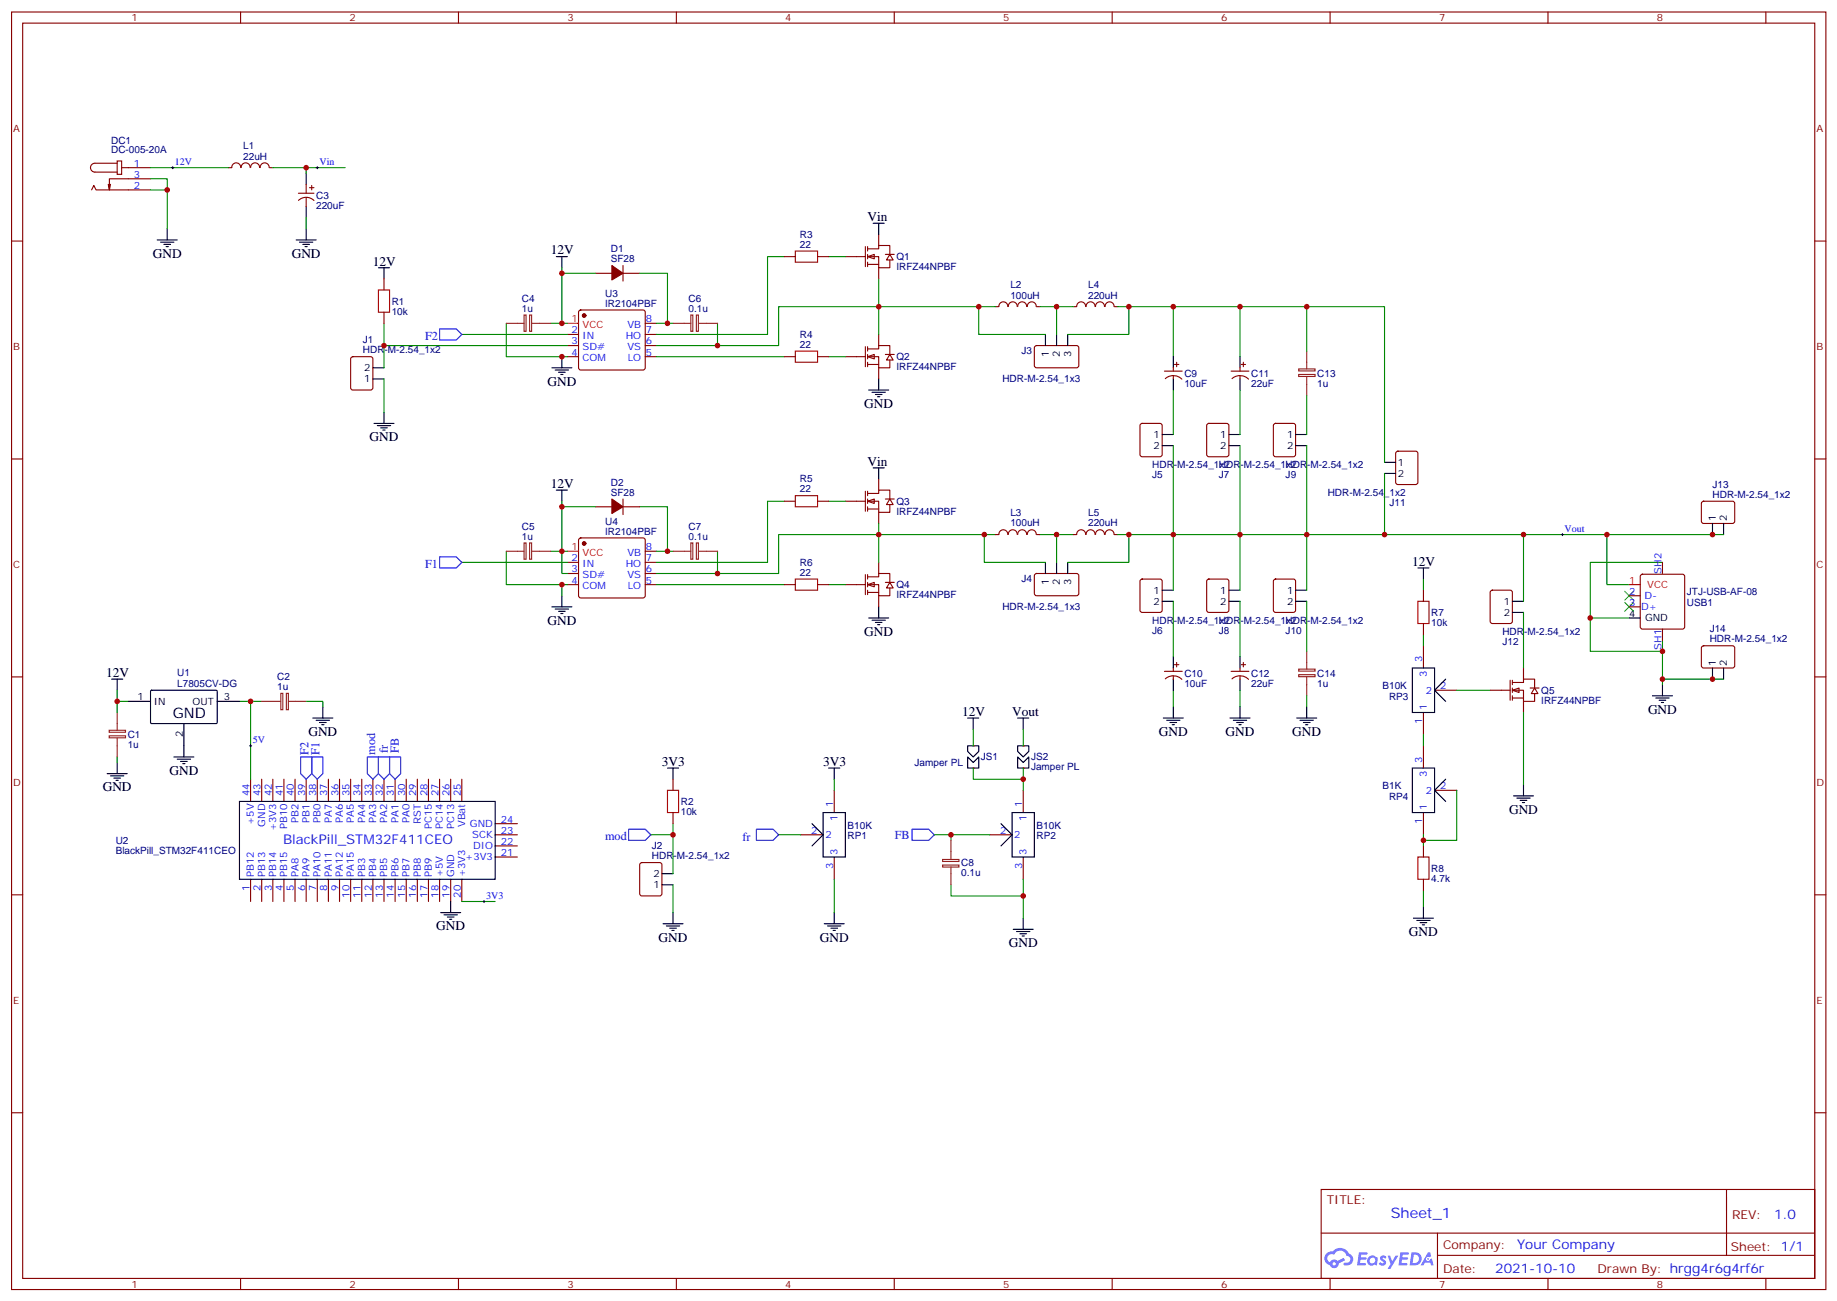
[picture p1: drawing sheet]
<svg xmlns="http://www.w3.org/2000/svg" width="583mm" height="413mm" viewBox="0 0 583 413" stroke-linecap="round" stroke-linejoin="round" font-family="sans-serif">
<g fill="none" stroke="#870000" stroke-width=".35">
<path d="M3.7 3.8h575.7v405.4h-575.7zM7.2 7.3h568.7v398.3h-568.7zM76.3 3.8v3.5M145.5 3.8v3.5M214.6 3.8v3.5M283.8 3.8v3.5M352.9 3.8v3.5M422.1 3.8v3.5M491.2 3.8v3.5M560.4 3.8v3.5M3.7 76.5h3.5M575.9 76.5h3.5"/>
<path d="M3.7 145.6h3.5M575.9 145.6h3.5M3.7 214.8h3.5M575.9 214.8h3.5M3.7 283.9h3.5M575.9 283.9h3.5M3.7 353.1h3.5M575.9 353.1h3.5M419.2 377.4h156.7v28.2h-156.7zM547.9 377.4v20.9M419.3 391.2h156.4M456.2 398.3h119.5"/>
<path d="M456.2 391.2v14.2M76.3 405.6v3.6M145.5 405.6v3.6M214.6 405.6v3.6M283.8 405.6v3.6M352.9 405.6v3.6M422.1 405.6v3.6M491.2 405.6v3.6M560.4 405.6v3.6"/>
</g>
<g fill="#5487ff">
<path d="M438.2 398.6a1.22 1.22 0 0 1 1.7 .2l-.3 .6a.47 .47 0 0 0-.4-.4 .47 .47 0 0 0-.5 .2l.2 .2a1.14 1.14 0 0 1 .7 1.8 1.14 1.14 0 0 1-1.9 0l-.2-.2 .5-.6 .7 .5a.29 .29 0 0 0 .4-.3 .29 .29 0 0 0-.3-.3 1.04 1.04 0 0 1-.6-1.7z"/>
<path d="M431.2 397.3h2.4l.3 .2-.1 .5-1.8 .1-.2 .8h1.6l.3 .4-.4 .4h-1.6l-.1 1.1h1.7l.2 .3-.2 .3-2.7 .1z"/>
<path d="M444.4 397.3l2.7 .2-.2 .5-1.8 .1-.1 .8h1.5l.3 .4-.4 .4h-1.5l-.2 1.1h1.7l.2 .3-.2 .3-2.6 .1z"/>
<path d="M453.1 397.3h.7l.4 1.3-.6 .3a.69 .69 0 0 0-1.1 .3 .69 .69 0 0 0 .5 .9 .69 .69 0 0 0 .8-.6l.5-.2 .6 2.2h-.8l-.2-.9h-1.7l-.5 .9h-.9z"/>
<path d="M440.3 398.4h.8l.7 1.8 1.1-1.8h.8l-2.5 4.2h-.9l1-1.5z"/>
<path d="M447.9 397.3l-.6 4.2h1.4a2.11 2.11 0 0 0 2.4-2.1 2.11 2.11 0 0 0-2.5-2.1zM448.6 398.1a1.43 1.43 0 0 1 1.7 1.6 1.43 1.43 0 0 1-2.1 1.1z"/>
<path d="M434.2 399a1.54 1.54 0 0 0-.1 2.1 1.54 1.54 0 0 0 2.2 .1l.6 .3 .3-2.3-.6-.3a1.49 1.49 0 0 0-2.4 .1zM434.5 400a.95 .95 0 0 1 1.9 0 .95 .95 0 0 1-1.9 0z"/>
<path d="M420.9 397.7a2.18 2.18 0 0 0 1.1 3.7 1.44 1.44 0 0 0 1.6 .9 1.44 1.44 0 0 0 1.2-1.4l2-1-.4-.8-2 1a1.47 1.47 0 0 0-2.4 .4 1.39 1.39 0 0 1-.6-1.9 1.39 1.39 0 0 1 2-.5 2.12 2.12 0 0 1 2.1-1.3 2.12 2.12 0 0 1 1.9 1.7 1.14 1.14 0 0 1 1.1 1.4 1.14 1.14 0 0 1-1.6 .7 .43 .43 0 0 0-.6 .4 .43 .43 0 0 0 .4 .5 1.98 1.98 0 0 0 2.6-1.2 1.98 1.98 0 0 0-1.3-2.6 3.1 3.1 0 0 0-5.2-.6l-.9 .1zM422.8 401a.55 .55 0 0 1 1.1 0 .55 .55 0 0 1-1.1 0z"/>
<circle cx="453.2" cy="399.4" r=".26"/>
</g>
<g fill="none" stroke="#870000" stroke-width=".35">
<path d="M315.9 97.3h1M317 97.3a1.41 1.41 0 0 1 1.4-1.5 1.41 1.41 0 0 1 1.4 1.5M320 97.3a1.41 1.41 0 0 1 1.4-1.5 1.41 1.41 0 0 1 1.4 1.5M323 97.3a1.41 1.41 0 0 1 1.4-1.5 1.41 1.41 0 0 1 1.4 1.5M326 97.3a1.41 1.41 0 0 1 1.4-1.5 1.41 1.41 0 0 1 1.4 1.5M328.9 97.3h1.1M340.6 97.3h1M341.7 97.3a1.41 1.41 0 0 1 1.4-1.5 1.41 1.41 0 0 1 1.4 1.5M344.7 97.3a1.41 1.41 0 0 1 1.4-1.5 1.41 1.41 0 0 1 1.4 1.5M347.7 97.3a1.41 1.41 0 0 1 1.4-1.5 1.41 1.41 0 0 1 1.4 1.5M350.7 97.3a1.41 1.41 0 0 1 1.4-1.5 1.41 1.41 0 0 1 1.4 1.5M353.6 97.3h1.1"/>
<path d="M328.5 109.8l.4-.2 13 .1 .4 .6v6l-.7 .4-12.9-.1-.5-.6v-5.7zM369.5 117.8h5.6M372.3 116.7v1.1M372.3 119.2v1M372.7 115.6h1.4M373.4 114.9v1.4M390.7 117.8h5.6M393.5 116.7v1.1M393.5 119.2v1M393.8 115.6h1.5M394.5 114.9v1.4M362 134.5l.4-.2h5.7l.6 .5 .1 9.4-.5 .7h-5.9l-.6-.4-.1-9.5z"/>
<path d="M369.8 120.1a3.8 3.8 0 0 1 5.2 .2M383.1 134.5l.5-.2h5.7l.6 .5 .1 9.4-.5 .7h-5.9l-.6-.4-.1-9.5zM391 120.1a3.8 3.8 0 0 1 5.2 .2M315.9 169.6h1M317 169.6a1.41 1.41 0 0 1 1.4-1.5 1.41 1.41 0 0 1 1.4 1.5M320 169.6a1.41 1.41 0 0 1 1.4-1.5 1.41 1.41 0 0 1 1.4 1.5M323 169.6a1.41 1.41 0 0 1 1.4-1.5 1.41 1.41 0 0 1 1.4 1.5M326 169.6a1.41 1.41 0 0 1 1.4-1.5 1.41 1.41 0 0 1 1.4 1.5M328.9 169.6h1.1M340.6 169.6h1M341.7 169.6a1.41 1.41 0 0 1 1.4-1.5 1.41 1.41 0 0 1 1.4 1.5M344.7 169.6a1.41 1.41 0 0 1 1.4-1.5 1.41 1.41 0 0 1 1.4 1.5"/>
<path d="M347.7 169.6a1.41 1.41 0 0 1 1.4-1.5 1.41 1.41 0 0 1 1.4 1.5M350.7 169.6a1.41 1.41 0 0 1 1.4-1.5 1.41 1.41 0 0 1 1.4 1.5M353.6 169.6h1.1M328.5 182.2l.4-.2h13l.4 .7v5.9l-.7 .4h-12.9l-.5-.7v-5.6zM362 183.9l.4-.2h5.7l.6 .5 .1 9.4-.5 .7h-5.9l-.6-.5-.1-9.4zM383.1 183.9l.5-.2h5.7l.6 .5 .1 9.4-.5 .7h-5.9l-.6-.5-.1-9.4zM369.5 213h5.6M369.8 215.4a3.8 3.8 0 0 1 5.2 .2M372.3 211.9v1.1M372.3 214.4v1.1M372.7 210.9h1.4M373.4 210.2v1.4"/>
<path d="M390.7 213h5.6M391 215.4a3.8 3.8 0 0 1 5.2 .2M393.5 211.9v1.1M393.5 214.4v1.1M393.8 210.9h1.5M394.5 210.2v1.4"/>
</g>
<g fill="none" stroke="#000" stroke-width=".35">
<path d="M331.8 106.1v3.5M335.3 106.1v3.5M338.8 106.1v3.5M372.3 113.2v3.5M393.5 113.2v3.5M368.8 137.9h3.5M372.3 120.2v3.6M390 137.9h3.5M393.5 120.2v3.6M368.8 141.4h3.5M390 141.4h3.5M331.8 178.4v3.6"/>
<path d="M335.3 178.4v3.6M338.8 178.4v3.6M368.8 187.3h3.5M368.8 190.8h3.5M390 187.3h3.5M390 190.8h3.5M372.3 208.4v3.5M372.3 215.5v3.5M393.5 208.4v3.5M393.5 215.5v3.5M369.1 227.8h6.4M370.2 228.5h4.2"/>
<path d="M371.3 229.2h2.1M372 229.9h.7M372.3 224.3v3.5M390.3 227.8h6.4M391.4 228.5h4.2M392.4 229.2h2.1M393.1 229.9h.7M393.5 224.3v3.5"/>
</g>
<path d="M278.8 97.3h37.1M330 97.3h10.6M354.7 97.3h17.6v15.9M372.3 97.3h21.2v15.9M372.3 123.8v14.1M372.3 141.4v28.2M278.8 169.6h37.1M330 169.6h10.6M354.7 169.6h17.6v17.7M372.3 190.8v17.6M372.3 219v5.3M393.5 219v5.3" fill="none" stroke="#008700" stroke-width=".35"/>
<g fill="#fff" stroke="#870000" stroke-width=".35">
<path d="M275.3 185.5l2.1-.7v1.4z"/>
<path d="M282.4 184.8l1 1.7h-2.1z"/>
</g>
<path d="M278.8 178.4v3.6M268.3 185.5h6.3M274.6 182.3v6.4M275.3 183h3.5v-1h3.6v2.8M275.3 185.5h3.5v3.5h3.6v-2.5M275.3 188h3.5M275.3 182.3v1.4M275.3 184.8v1.4M275.3 187.3v1.4M278.8 189v3.5M281 184.8h2.8" fill="none" stroke="#870000" stroke-width=".35"/>
<g fill="#fff" stroke="#870000" stroke-width=".35">
<path d="M275.3 159l2.1-.7v1.4z"/>
<path d="M282.4 158.3l1 1.8h-2.1z"/>
</g>
<path d="M268.3 159h6.3M274.6 155.9v6.3M275.3 156.6h3.5v-1.1h3.6v2.8M275.3 159h3.5v3.6h3.6v-2.5M275.3 155.9v1.4M275.3 158.3v1.4M278.8 152v3.5M281 158.3h2.8M275.3 161.5h3.5M275.3 160.8v1.4M278.8 162.6v3.5" fill="none" stroke="#870000" stroke-width=".35"/>
<g fill="#fff" stroke="#870000" stroke-width=".35">
<path d="M275.3 113.2l2.1-.7v1.4z"/>
<path d="M282.4 112.5l1 1.7h-2.1z"/>
</g>
<path d="M268.3 113.2h6.3M274.6 110v6.3M275.3 110.7h3.5v-1.1h3.6v2.9M275.3 113.2h3.5v3.5h3.6v-2.5M275.3 115.6h3.5M275.3 110v1.4M275.3 112.5v1.4M275.3 114.9v1.4M278.8 106.1v3.5M278.8 116.7v3.5M281 112.5h2.8" fill="none" stroke="#870000" stroke-width=".35"/>
<g fill="#fff" stroke="#870000" stroke-width=".35">
<path d="M275.3 81.4l2.1-.7v1.4z"/>
<path d="M282.4 80.7l1 1.8h-2.1z"/>
</g>
<g fill="none" stroke="#870000" stroke-width=".35">
<path d="M35.1 58.5l-.4 1.8M37.2 51.1h1.4v4.2h-1.4zM37.2 51.8h-7.1a1.41 1.41 0 0 0-1.4 1.4 1.41 1.41 0 0 0 1.4 1.4h7.1M38.6 53.2h9.2M47.8 56.7h-13.1v3.6l-.3-1.8M72.5 53.2h1M73.6 53.2a1.41 1.41 0 0 1 1.4-1.5 1.41 1.41 0 0 1 1.4 1.5M76.6 53.2a1.41 1.41 0 0 1 1.4-1.5 1.41 1.41 0 0 1 1.4 1.5M79.5 53.2a1.41 1.41 0 0 1 1.4-1.5 1.41 1.41 0 0 1 1.4 1.5M82.6 53.2a1.41 1.41 0 0 1 1.4-1.5 1.41 1.41 0 0 1 1.4 1.5M85.5 53.2h1.1M29.1 60.3l.7-1.5 .7 1.5h17.3"/>
<path d="M274.6 78.2v6.4M275.3 79h3.5v-1.1h3.6v2.8M275.3 78.2v1.5M278.8 74.4v3.5M268.3 81.4h6.3M275.3 81.4h3.5v3.5h3.6v-2.4M275.3 83.9h3.5M275.3 80.7v1.4M275.3 83.2v1.4M278.8 84.9v3.6M281 80.7h2.8"/>
</g>
<g fill="none" stroke="#000" stroke-width=".35">
<path d="M49.9 76.1h6.3M50.9 76.8h4.3M52 77.5h2.1M52.7 78.2h.7M53.1 72.6v3.5M94 76.1h6.3M95 76.8h4.3M96.1 77.5h2.1M96.8 78.2h.7M97.2 72.6v3.5M277.1 70.8h3.5M278.8 70.8v3.6"/>
<path d="M275.7 123.8h6.3M276.7 124.5h4.3M277.8 125.2h2.1M278.5 125.9h.7M278.8 120.2v3.6M277.1 148.4h3.5M278.8 148.4v3.6M275.7 196.1h6.3M276.7 196.8h4.3M277.8 197.5h2.1M278.5 198.2h.7M278.8 192.5v3.6"/>
</g>
<path d="M47.8 56.7h5.3v3.6h-5.3M47.8 53.2h24.7M86.6 53.2h22.9M53.1 60.3v12.3M278.8 88.5v17.6M278.8 166.1v12.3" fill="none" stroke="#008700" stroke-width=".35"/>
<path d="M54.5 53.2h.7M54.8 52.8v.8M100.3 53.2h.7M100.7 52.8v.8" fill="none" stroke="#000" stroke-width=".32"/>
<g fill="#fff" stroke="#870000" stroke-width=".35">
<path d="M479.9 219l2.1-.7v1.4z"/>
<path d="M487 218.3l1 1.8h-2.1z"/>
</g>
<g fill="none" stroke="#870000" stroke-width=".35">
<path d="M97.2 58.5v2.8M98.2 59.5h1.4M98.9 58.8v1.5M94.7 61.3h4.9M94.7 63.6a3.5 3.5 0 0 1 4.9 0M97.2 62.7v2.8M121.8 88.5v3.5M121.8 99.1v3.5M183.8 98.6l.5-.2h19.7l.5 .2 .3 .5v17.6l-.3 .5-.5 .2h-19.7l-.5-.2-.2-.5v-17.6zM188.9 86.7h5.3M197.7 86.7h5.3M197.7 84.2v5"/>
<path d="M248.8 81.4h3.6M259.4 81.4h3.6M111.5 113.4l.5-.2h5.6l.7 .4v9.4l-.4 .7-5.9 .1-.7-.5v-9.4zM180.1 106.1h3.5M180.1 109.6h3.5M180.1 113.2h3.5M204.8 106.1h3.5M204.8 109.6h3.5M204.8 113.2h3.5M204.8 102.6h3.5M248.8 113.2h3.6M259.4 113.2h3.6"/>
<path d="M404.3 134.5l.5-.2h5.6l.7 .5v9.4l-.4 .7h-5.9l-.7-.4v-9.5zM197.7 158.3v5M248.8 159h3.6M259.4 159h3.6M443.1 143.4l.5-.2h5.6l.7 .4v9.4l-.4 .7h-5.9l-.7-.4v-9.4zM540.1 159.2l.5-.2 9.4 .1 .5 .6-.1 6-.6 .4-9.5-.1-.4-.6v-5.7zM180.1 178.4h3.5M183.8 170.9l.5-.2h19.7l.5 .2 .3 .5v17.6l-.3 .5-.5 .2h-19.7l-.5-.2-.2-.5v-17.6zM188.9 160.8h5.3M197.7 160.8h5.3M204.8 178.4h3.5M204.8 174.9h3.5"/>
<path d="M527.5 178.4v3.6M180.1 182h3.5M180.1 185.5h3.5M204.8 182h3.5M204.8 185.5h3.5M248.8 185.5h3.6M259.4 185.5h3.6M404.3 183.9l.5-.2h5.6l.7 .5v9.4l-.4 .7h-5.9l-.7-.5v-9.4zM451.7 187.3v3.5M451.7 197.8v3.6M473.1 187.5l.5-.2h5.6l.7 .4v9.4l-.4 .7h-5.9l-.7-.4v-9.4zM517 189h3.5"/>
<path d="M517 192.5h3.5M520.7 182.4l.5-.2h12.7l.5 .2 .2 .5v16l-.2 .5-.5 .2h-12.7l-.5-.2-.2-.5v-16zM527.5 199.6v3.5M451.7 204.9v7M455.2 219h7.1M472.9 219h6.3M479.2 215.8v6.4M479.9 216.5h3.5v-1h3.6v2.8M479.9 219h3.5v3.5h3.6v-2.4M479.9 215.8v1.4M479.9 218.3v1.4M483.4 211.9v3.6"/>
<path d="M485.6 218.3h2.8M540.1 205.1l.5-.2h9.4l.5 .7-.1 5.9-.6 .4h-9.5l-.4-.7v-5.6zM451.7 226.1v7M451.7 236.6v7.1M479.9 221.5h3.5M479.9 220.8v1.4M483.4 222.5v3.6M79.5 247.2v7.1M83 247.2v7.1M86.6 247.2v7.1M90.1 247.2v7.1M93.6 247.2v7.1"/>
<path d="M97.2 247.2v7.1M100.7 247.2v7.1M104.2 247.2v7.1M107.7 247.2v7.1M111.3 247.2v7.1M114.8 247.2v7.1M118.3 247.2v7.1M121.8 247.2v7.1M125.4 247.2v7.1M128.9 247.2v7.1M132.4 247.2v7.1M136 247.2v7.1"/>
<path d="M139.5 247.2v7.1M143 247.2v7.1M146.5 247.2v7.1M213.6 247.2v3.6M213.6 257.8v3.5M264.7 250.8v7M324.7 250.8v7M451.7 257.8v7.1M455.2 250.8h7.1M79.5 279v7M83 279v7M86.6 279v7"/>
<path d="M90.1 279v7M93.6 279v7M97.2 279v7M100.7 279v7M104.2 279v7M107.7 279v7M111.3 279v7M114.8 279v7M118.3 279v7M121.8 279v7M125.4 279v7M128.9 279v7"/>
<path d="M132.4 279v7M136 279v7M139.5 279v7M143 279v7M146.5 279v7M157.1 271.9h7.1M157.1 268.4h7.1M157.1 264.9h7.1M157.1 261.3h7.1M203.2 273.9l.5-.2h5.6l.7 .4v9.5l-.4 .6-5.9 .1-.7-.5v-9.4zM254.1 264.9h7.1M264.7 271.9v7.1"/>
<path d="M314.1 264.9h7.1M324.7 271.9v7.1M451.7 268.4v3.5M451.7 279v3.5"/>
</g>
<g fill="none" stroke="#000" stroke-width=".35">
<path d="M97.2 55v3.5M97.2 65.5v3.6M120.1 84.9h3.5M121.8 84.9v3.6M176.5 81.4h3.6M178.3 81.4v3.5M118.3 116.7h3.5M175.1 116.7h6.4M176.2 117.4h4.2M177.2 118.1h2.2M177.9 118.8h.7M178.3 113.2v3.5"/>
<path d="M118.3 120.2h3.5M118.7 134.3h6.3M119.7 135h4.3M120.8 135.7h2.1M121.5 136.5h.7M121.8 130.8v3.5M411.1 137.9h3.6M176.5 155.5h3.6M178.3 155.5v3.5M411.1 141.4h3.6M439.3 146.7h3.6M439.3 150.2h3.6"/>
<path d="M543.4 166.1v3.5M546.9 166.1v3.5M175.1 192.5h6.4M176.2 193.3h4.2M177.2 194h2.2M177.9 194.7h.7M178.3 189v3.5M411.1 190.8h3.6M411.1 187.3h3.6M449.9 180.2h3.6M451.7 180.2v3.5M479.9 190.8h3.5"/>
<path d="M479.9 194.3h3.5M517 196.1h3.5M35.4 215.5h3.5M37.2 215.5v3.5M47.8 219.2l.3-.2 20.7 .1 .1 .3v10l-.3 .2-20.7-.1-.1-.3zM448.2 211.9h7v14.2h-7zM458.8 215.5l-3.6 3.5 3.6 3.5M527.5 217.2v3.6M543.4 211.9v3.6M546.9 211.9v3.6M40.7 222.5h7.1M58.3 229.6v10.6"/>
<path d="M68.9 222.5h7.1M99.3 227.8h6.3M100.3 228.5h4.3M101.4 229.2h2.1M102.1 229.9h.7M102.4 224.3v3.5M307.1 236.6h3.5v1.8l-1.8 1.8-1.7-1.8zM307.1 227.8h3.5M308.8 227.8v3.6M322.9 227.8h3.6M324.7 227.8v3.6M411.5 227.8h6.3"/>
<path d="M412.5 228.5h4.3M413.6 229.2h2.1M414.3 229.9h.7M414.7 224.3v3.5M524.4 220.8h6.3M525.4 221.5h4.3M526.5 222.2h2.1M527.2 222.9h.7M34 245.5h6.4M35.1 246.2h4.2M36.1 246.9h2.1M36.8 247.6h.7"/>
<path d="M37.2 241.9v3.6M55.2 240.2h6.3M56.2 240.9h4.3M57.3 241.6h2.1M58 242.3h.7M76 254.3h81.1v24.7h-81.1zM211.8 243.7h3.5M213.6 243.7v3.5M261.2 257.8h7.1v14.1h-7.1zM263 243.7h3.5M264.7 243.7v3.5M307.1 240.2l1.7 1.7 1.8-1.7v3.5h-3.5z"/>
<path d="M321.2 257.8h7v14.1h-7zM448.2 243.7h7v14.1h-7zM458.8 247.2l-3.6 3.6 3.6 3.5M480.3 252.5h6.3M481.3 253.2h4.3M482.4 253.9h2.1M483.1 254.6h.7M483.4 249v3.5M210 277.2h3.6M257.7 261.3l3.5 3.6-3.5 3.5M317.6 261.3l3.6 3.6-3.6 3.5M139.8 289.6h6.4"/>
<path d="M140.9 290.3h4.2M142 291h2.1M142.7 291.7h.7M143 286v3.6M210 280.7h3.6M210.4 293.1h6.3M211.5 293.8h4.2M212.5 294.5h2.1M213.2 295.2h.7M213.6 289.6v3.5M261.5 293.1h6.4M262.6 293.8h4.2"/>
<path d="M263.7 294.5h2.1M264.4 295.2h.7M264.7 289.6v3.5M321.5 294.9h6.4M322.6 295.6h4.2M323.6 296.3h2.2M324.3 297h.7M324.7 291.3v3.6M448.5 291.3h6.4M449.6 292h4.2M450.6 292.7h2.2M451.3 293.4h.7"/>
<path d="M451.7 287.8v3.5"/>
</g>
<g fill="none" stroke="#008700" stroke-width=".35">
<path d="M97.2 53.2v1.8M97.2 69.1v3.5M178.3 84.9v17.7M178.3 86.7h10.6M203 86.7h8.8v15.9M248.8 81.4h-5.2v24.7h-35.3M263 81.4h5.3M278.8 97.3h-31.7v12.3h-38.8M310.6 97.3v8.8h21.2M335.3 97.3v8.8M358.2 97.3v8.8h-19.4M393.5 97.3h45.8v49.4"/>
<path d="M414.7 97.3v14.1M121.8 102.6v7h58.3M121.8 109.6v7.1M146.5 106.1h33.6M160.7 102.6v10.6h19.4M174.8 102.6h5.3M208.3 113.2h40.5M208.3 102.6h5.3M227.7 102.6v7M263 113.2h5.3M121.8 120.2v10.6M393.5 123.8v14.1"/>
<path d="M414.7 125.5v12.4M178.3 159v15.9h-3.5M248.8 159h-5.2v19.4h-35.3M263 159h5.3M393.5 141.4v45.9M414.7 141.4v45.9M439.3 150.2v19.4h44.1M146.5 178.4h33.6M160.7 174.9v10.6h17.6M178.3 160.8h10.6M180.1 174.9h-1.8v7.1h1.8M203 160.8h8.8v14.1h1.8"/>
<path d="M208.3 174.9h3.5M227.7 174.9v7.1M278.8 169.6h-31.7v12.4h-38.8M312.3 169.6v8.8h19.5M335.3 169.6v8.8M358.2 169.6v8.8h-19.4M372.3 169.6h67M509.9 169.6h37M527.5 178.4h-22.9v28.3h22.9M180.1 185.5h-1.8v3.5M208.3 185.5h40.5M263 185.5h5.3"/>
<path d="M393.5 190.8v17.6M414.7 190.8v15.9M451.7 183.7v3.6M483.4 194.3v17.6M504.6 196.1h12.4M517 185.5h-7.1v-15.9h-26.5v21.2M37.2 219v3.5h3.5M451.7 201.4v3.5M462.3 219h10.6M527.5 215.5h19.4M527.5 203.1v14.1M37.2 222.5v3.6"/>
<path d="M76 222.5h3.5v24.7M79.5 222.5h3.5M97.2 222.5h5.2v1.8M414.7 220.8v3.5M451.7 233.1v3.5M483.4 226.1v22.9M37.2 240.2v1.7M264.7 247.2v3.6M462.3 250.8v15.8h-10.6M213.6 261.3v3.6h-7.1M213.6 264.9v12.3M247.1 264.9h7"/>
<path d="M264.7 279v10.6M296.5 264.9h5.3v1.7M301.8 264.9h12.3M324.7 279v5.3h-22.9v-3.6M451.7 264.9v3.5M146.5 286h10.6M213.6 280.7v8.9M324.7 284.3v7M451.7 282.5v5.3"/>
</g>
<path d="M515.5 187.6l2.9 2.8M515.5 191.1l2.9 2.9M518.4 187.6l-2.9 2.8M518.4 191.1l-2.9 2.9" fill="none" stroke="#3c3" stroke-width=".35"/>
<g fill="#870000" stroke="#870000" stroke-width=".35">
<path d="M194.2 84.2l3.5 2.5-3.5 2.1z"/>
<path d="M194.2 158.3l3.5 2.5-3.5 2.1z"/>
<circle cx="185.3" cy="100.1" r=".53"/>
<circle cx="185.3" cy="172.4" r=".53"/>
</g>
<path d="M180.1 102.6h3.5M180.1 174.9h3.5M517 185.5h3.5" fill="none" stroke="#f00" stroke-width=".35"/>
<path d="M139.5 104.4h5.3l1.7 1.7-1.7 1.8h-5.3zM139.5 176.7h5.3l1.7 1.7-1.7 1.8h-5.3zM95.4 240.2h3.5v5.3l-1.7 1.7-1.8-1.7zM98.9 240.2h3.5v5.3l-1.7 1.7-1.8-1.7zM116.6 240.2h3.5v5.3l-1.8 1.7-1.7-1.7zM120.1 240.2h3.5v5.3l-1.8 1.7-1.7-1.7zM123.6 240.2h3.5v5.3l-1.7 1.7-1.8-1.7zM199.5 263.1h5.3l1.7 1.8-1.7 1.7h-5.3zM240 263.1h5.3l1.8 1.8-1.8 1.7h-5.3zM289.4 263.1h5.3l1.8 1.8-1.8 1.7h-5.3z" fill="none" stroke="#00f" stroke-width=".35"/>
<path d="M495.4 169.6h.7M495.8 169.3v.7M79.2 236.6h.7M79.5 236.3v.7M153.2 286h.8M153.6 285.7v.7" fill="none" stroke="#000" stroke-width=".32"/>
<path d="M252.4 79.7h7v3.5h-7zM120.1 92h3.5v7.1h-3.5zM252.4 111.4h7v3.5h-7zM252.4 157.3h7v3.5h-7zM252.4 183.7h7v3.6h-7zM449.9 190.8h3.6v7h-3.6zM211.8 250.8h3.5v7h-3.5zM449.9 271.9h3.6v7.1h-3.6z" fill="none" stroke="#a10000" stroke-width=".35"/>
<g fill="none" stroke="#8c2424" stroke-width=".35">
<path d="M166.3 99.9h.6v5.2h-.6zM168.1 99.9h.6v5.2h-.6zM219.2 99.9h.7v5.2h-.7zM221 99.9h.6v5.2h-.6zM160.7 102.6h5.6M168.8 102.6h6M213.6 102.6h5.6M221.7 102.6h6M412.1 118.8h5.2v.7h-5.2zM412.1 117.1h5.2v.6h-5.2zM414.7 111.4v5.7M414.7 119.5v6"/>
<path d="M160.7 174.9h5.6M166.3 172.3h.6v5.1h-.6zM168.1 172.3h.6v5.1h-.6zM168.8 174.9h6M213.6 174.9h5.6M219.2 172.3h.7v5.1h-.7zM221 172.3h.6v5.1h-.6zM221.7 174.9h6M89.1 220h.6v5.2h-.6zM90.9 220h.6v5.2h-.6zM412.1 214.1h5.2v.6h-5.2zM412.1 212.3h5.2v.6h-5.2z"/>
<path d="M414.7 206.7v5.6M414.7 214.8v6M34.6 233.5h5.2v.6h-5.2zM34.6 231.7h5.2v.6h-5.2zM37.2 226.1v5.6M37.2 234.2v6M83 222.5h6M91.5 222.5h5.7M299.1 272.7h5.2v.6h-5.2zM299.1 274.5h5.2v.6h-5.2zM301.8 266.6v6M301.8 275.1v5.6"/>
</g>
<g fill="#870000">
<circle cx="308.8" cy="236.6" r=".18"/>
<circle cx="308.8" cy="243.7" r=".18"/>
</g>
<path d="M322.9 236.6h3.6v1.8l-1.8 1.8-1.8-1.8zM322.9 240.2l1.8 1.7 1.8-1.7v3.5h-3.6z" fill="none" stroke="#000" stroke-width=".35"/>
<g fill="#870000">
<circle cx="324.7" cy="236.6" r=".18"/>
<circle cx="324.7" cy="243.7" r=".18"/>
</g>
<path d="M308.8 231.4v5.2M324.7 231.4v5.2M308.8 243.7v3.5h15.9M324.7 243.7v7.1" fill="none" stroke="#008700" stroke-width=".35"/>
<g fill="#c00">
<circle cx="372.3" cy="169.6" r=".88"/>
<circle cx="372.3" cy="97.3" r=".88"/>
<circle cx="278.8" cy="169.6" r=".88"/>
<circle cx="53.1" cy="60.3" r=".88"/>
<circle cx="527.5" cy="206.7" r=".88"/>
<circle cx="504.6" cy="196.1" r=".88"/>
<circle cx="178.3" cy="185.5" r=".88"/>
<circle cx="79.5" cy="222.5" r=".88"/>
<circle cx="451.7" cy="266.6" r=".88"/>
<circle cx="324.7" cy="284.3" r=".88"/>
<circle cx="301.8" cy="264.9" r=".88"/>
<circle cx="178.3" cy="113.2" r=".88"/>
<circle cx="278.8" cy="97.3" r=".88"/>
<circle cx="227.7" cy="182" r=".88"/>
<circle cx="227.7" cy="109.6" r=".88"/>
<circle cx="509.9" cy="169.6" r=".88"/>
<circle cx="543.4" cy="169.6" r=".88"/>
<circle cx="527.5" cy="215.5" r=".88"/>
<circle cx="543.4" cy="215.5" r=".88"/>
<circle cx="97.2" cy="53.2" r=".88"/>
<circle cx="178.3" cy="102.6" r=".88"/>
<circle cx="178.3" cy="86.7" r=".88"/>
<circle cx="211.8" cy="102.6" r=".88"/>
<circle cx="178.3" cy="174.9" r=".88"/>
<circle cx="178.3" cy="160.8" r=".88"/>
<circle cx="211.8" cy="174.9" r=".88"/>
<circle cx="483.4" cy="169.6" r=".88"/>
<circle cx="335.3" cy="97.3" r=".88"/>
<circle cx="310.6" cy="97.3" r=".88"/>
<circle cx="358.2" cy="97.3" r=".88"/>
<circle cx="335.3" cy="169.6" r=".88"/>
<circle cx="312.3" cy="169.6" r=".88"/>
<circle cx="358.2" cy="169.6" r=".88"/>
<circle cx="121.8" cy="109.6" r=".88"/>
<circle cx="37.2" cy="222.5" r=".88"/>
<circle cx="213.6" cy="264.9" r=".88"/>
<circle cx="439.3" cy="169.6" r=".88"/>
<circle cx="393.5" cy="169.6" r=".88"/>
<circle cx="414.7" cy="169.6" r=".88"/>
<circle cx="393.5" cy="97.3" r=".88"/>
<circle cx="414.7" cy="97.3" r=".88"/>
<circle cx="324.7" cy="247.2" r=".88"/>
</g>
<text font-size="4.6" x="54.8" y="227.8">GND</text>
<text font-size="4.6" fill="#00f" x="441.3" y="386.4">Sheet_1</text>
<g font-size="4.2">
<text x="275.3" y="70.1">Vin</text>
<text x="48.5" y="81.8">GND</text>
<text x="92.6" y="81.8">GND</text>
<text x="174.8" y="80.7">12V</text>
<text x="118.3" y="84.2">12V</text>
<text x="173.7" y="122.3">GND</text>
<text x="274.2" y="129.4">GND</text>
<text x="117.3" y="140">GND</text>
<text x="275.3" y="147.7">Vin</text>
<text x="174.8" y="154.8">12V</text>
<text x="448.2" y="179.5">12V</text>
<text x="173.7" y="198.2">GND</text>
<text x="274.2" y="201.7">GND</text>
<text x="33.7" y="214.8">12V</text>
<text x="305.3" y="227.1">12V</text>
<text x="321.2" y="227.1">Vout</text>
<text x="523" y="226.4">GND</text>
<text x="97.9" y="233.5">GND</text>
<text x="367.7" y="233.5">GND</text>
<text x="388.9" y="233.5">GND</text>
<text x="410.1" y="233.5">GND</text>
<text x="53.8" y="245.8">GND</text>
<text x="210" y="243">3V3</text>
<text x="261.2" y="243">3V3</text>
<text x="32.6" y="251.1">GND</text>
<text x="478.9" y="258.2">GND</text>
<text x="138.4" y="295.2">GND</text>
<text x="209" y="298.7">GND</text>
<text x="260.1" y="298.7">GND</text>
<text x="447.1" y="297">GND</text>
<text x="320.1" y="300.5">GND</text>
</g>
<g font-size="4.2" fill="#00f">
<text x="89.8" y="267.6">BlackPill_STM32F411CEO</text>
<text x="563" y="386.7">1.0</text>
<text x="481.4" y="396.2">Your Company</text>
<text x="474.5" y="404">2021-10-10</text>
</g>
<g font-size="3.9" fill="#00f">
<text x="134.9" y="107.9">F2</text>
<text x="134.9" y="180.2">F1</text>
<text x="97.9" y="239.6" transform="rotate(-90 97.9 239.6)">F2</text>
<text x="101.4" y="239.6" transform="rotate(-90 101.4 239.6)">F1</text>
<text x="119" y="239.5" transform="rotate(-90 119 239.5)">mod</text>
<text x="123.1" y="238.9" transform="rotate(-90 123.1 238.9)">fr</text>
<text x="126.6" y="238.9" transform="rotate(-90 126.6 238.9)">FB</text>
<text x="192" y="266.6">mod</text>
<text x="235.6" y="266.7">fr</text>
<text x="284" y="266.1">FB</text>
</g>
<g font-size="3.9" fill="#800">
<text x="421" y="382">TITLE:</text>
<text x="549.6" y="386.7">REV:</text>
<text x="457.9" y="396.2">Company:</text>
<text x="549.3" y="396.8">Sheet: 1/1</text>
<text x="457.9" y="403.9">Date:</text>
<text x="506.9" y="403.9">Drawn By: hrgg4r6g4rf6r</text>
</g>
<g font-size="3.2" fill="#800">
<text x="41.8" y="6.8">1</text>
<text x="110.9" y="6.8">2</text>
<text x="180.1" y="6.8">3</text>
<text x="249.2" y="6.8">4</text>
<text x="318.3" y="6.8">5</text>
<text x="387.5" y="6.8">6</text>
<text x="456.6" y="6.8">7</text>
<text x="525.8" y="6.8">8</text>
<text x="4.2" y="41.9">A</text>
<text x="576.4" y="41.9">A</text>
<text x="4.2" y="111.1">B</text>
<text x="576.4" y="111.1">B</text>
<text x="4.2" y="180.2">C</text>
<text x="576.4" y="180.2">C</text>
<text x="4.2" y="249.3">D</text>
<text x="576.4" y="249.3">D</text>
<text x="4.2" y="318.5">E</text>
<text x="576.4" y="318.5">E</text>
<text x="41.8" y="408.6">1</text>
<text x="110.9" y="408.6">2</text>
<text x="180.1" y="408.6">3</text>
<text x="249.2" y="408.6">4</text>
<text x="318.3" y="408.6">5</text>
<text x="387.5" y="408.6">6</text>
<text x="456.6" y="408.6">7</text>
<text x="525.8" y="408.6">8</text>
</g>
<g font-size="3.2" fill="#000080">
<text x="35.3" y="45.5">DC1</text>
<text x="77.2" y="47.2">L1</text>
<text x="35.3" y="48.5">DC-005-20A</text>
<text x="77.2" y="50.6">22uH</text>
<text x="100.3" y="63.1">C3</text>
<text x="100.3" y="66.3">220uF</text>
<text x="253.8" y="75.4">R3</text>
<text x="193.8" y="83.2">SF28</text>
<text x="193.8" y="80">D1</text>
<text x="253.8" y="78.6">22</text>
<text x="284.5" y="82.5">Q1</text>
<text x="284.5" y="85.7">IRFZ44NPBF</text>
<text x="165.6" y="95.7">C4</text>
<text x="192" y="94.4">U3</text>
<text x="218.5" y="95.7">C6</text>
<text x="320.6" y="94.7">100uH</text>
<text x="320.6" y="91.3">L2</text>
<text x="345.3" y="94.7">220uH</text>
<text x="345.3" y="91.3">L4</text>
<text x="124.3" y="99.9">10k</text>
<text x="124.3" y="96.7">R1</text>
<text x="165.6" y="98.9">1u</text>
<text x="192" y="97.3">IR2104PBF</text>
<text x="218.5" y="98.9">0.1u</text>
<text x="253.8" y="107.2">R4</text>
<text x="115.2" y="112.1">HDR-M-2.54_1x2</text>
<text x="115.2" y="108.9">J1</text>
<text x="253.8" y="110.3">22</text>
<text x="324.2" y="112.2">J3</text>
<text x="284.5" y="117.4">IRFZ44NPBF</text>
<text x="284.5" y="114.2">Q2</text>
<text x="375.8" y="119.5">C9</text>
<text x="397" y="119.5">C11</text>
<text x="418" y="119.6">C13</text>
<text x="318.1" y="121.4">HDR-M-2.54_1x3</text>
<text x="375.8" y="122.7">10uF</text>
<text x="397" y="122.7">22uF</text>
<text x="418" y="122.8">1u</text>
<text x="365.6" y="148.4">HDR-M-2.54_1x2</text>
<text x="386.8" y="148.4">HDR-M-2.54_1x2</text>
<text x="408" y="148.4">HDR-M-2.54_1x2</text>
<text x="193.8" y="154.1">D2</text>
<text x="253.8" y="153">R5</text>
<text x="365.6" y="151.7">J5</text>
<text x="386.8" y="151.7">J7</text>
<text x="408" y="151.7">J9</text>
<text x="543.4" y="154.8">J13</text>
<text x="193.8" y="157.3">SF28</text>
<text x="253.8" y="156.2">22</text>
<text x="284.5" y="160.1">Q3</text>
<text x="421.3" y="157.3">HDR-M-2.54_1x2</text>
<text x="440.9" y="160.5">J11</text>
<text x="543.4" y="158">HDR-M-2.54_1x2</text>
<text x="192" y="166.7">U4</text>
<text x="284.5" y="163.3">IRFZ44NPBF</text>
<text x="320.6" y="167">100uH</text>
<text x="320.6" y="163.6">L3</text>
<text x="345.3" y="167">220uH</text>
<text x="345.3" y="163.6">L5</text>
<text x="165.6" y="171.2">1u</text>
<text x="165.6" y="168">C5</text>
<text x="192" y="169.6">IR2104PBF</text>
<text x="218.5" y="171.2">0.1u</text>
<text x="218.5" y="168">C7</text>
<text x="253.8" y="179.5">R6</text>
<text x="253.8" y="182.7">22</text>
<text x="324.2" y="184.5">J4</text>
<text x="284.5" y="189.7">IRFZ44NPBF</text>
<text x="284.5" y="186.5">Q4</text>
<text x="535.3" y="188.9">JTJ-USB-AF-08</text>
<text x="318.1" y="193.7">HDR-M-2.54_1x3</text>
<text x="365.6" y="197.8">HDR-M-2.54_1x2</text>
<text x="386.8" y="197.8">HDR-M-2.54_1x2</text>
<text x="408" y="197.8">HDR-M-2.54_1x2</text>
<text x="454.2" y="195.4">R7</text>
<text x="535.3" y="192.1">USB1</text>
<text x="365.6" y="201.1">J6</text>
<text x="386.8" y="201.1">J8</text>
<text x="408" y="201.1">J10</text>
<text x="454.2" y="198.7">10k</text>
<text x="476.8" y="201.4">HDR-M-2.54_1x2</text>
<text x="542.5" y="203.8">HDR-M-2.54_1x2</text>
<text x="542.5" y="200.7">J14</text>
<text x="476.8" y="204.6">J12</text>
<text x="56.2" y="214.6">U1</text>
<text x="88" y="215.7">C2</text>
<text x="375.8" y="214.8">C10</text>
<text x="397" y="214.8">C12</text>
<text x="418" y="214.9">C14</text>
<text x="56.2" y="217.8">L7805CV-DG</text>
<text x="88" y="218.9">1u</text>
<text x="375.8" y="217.9">10uF</text>
<text x="397" y="217.9">22uF</text>
<text x="418" y="218">1u</text>
<text x="438.7" y="218.7">B10K</text>
<text x="489.1" y="220.1">Q5</text>
<text x="440.8" y="222.2">RP3</text>
<text x="489.1" y="223.2">IRFZ44NPBF</text>
<text x="40.5" y="237.4">1u</text>
<text x="40.5" y="234.3">C1</text>
<text x="290.2" y="243.1">Jamper PL</text>
<text x="311.3" y="241.2">JS1</text>
<text x="327.2" y="244.4">Jamper PL</text>
<text x="327.2" y="241.2">JS2</text>
<text x="438.7" y="250.4">B1K</text>
<text x="216" y="255.3">R2</text>
<text x="440.8" y="253.9">RP4</text>
<text x="216" y="258.5">10k</text>
<text x="269" y="263.1">B10K</text>
<text x="328.9" y="263.1">B10K</text>
<text x="36.7" y="267.7">U2</text>
<text x="206.9" y="269.4">J2</text>
<text x="269" y="266.3">RP1</text>
<text x="328.9" y="266.3">RP2</text>
<text x="36.7" y="270.9">BlackPill_STM32F411CEO</text>
<text x="206.9" y="272.6">HDR-M-2.54_1x2</text>
<text x="305" y="274.8">C8</text>
<text x="305" y="278">0.1u</text>
<text x="454.2" y="279.8">4.7k</text>
<text x="454.2" y="276.6">R8</text>
</g>
<g font-size="3.2" fill="#00f">
<text x="42.5" y="52.8">1</text>
<text x="55.5" y="52.3">12V</text>
<text x="101.4" y="52.3">Vin</text>
<text x="42.5" y="59.9">2</text>
<text x="42.5" y="56.4">3</text>
<text x="181.4" y="105.8">2</text>
<text x="184.9" y="107.5">IN</text>
<text x="198.6" y="107.5">HO</text>
<text x="199.1" y="104">VB</text>
<text x="204.9" y="105.8">7</text>
<text x="204.9" y="102.2">8</text>
<text x="181.4" y="109.3">3</text>
<text x="181.4" y="112.8">4</text>
<text x="184.9" y="111.1">SD#</text>
<text x="199.1" y="111.1">VS</text>
<text x="204.9" y="112.8">5</text>
<text x="204.9" y="109.3">6</text>
<text x="184.9" y="114.6">COM</text>
<text x="199.2" y="114.6">LO</text>
<text x="496.5" y="168.7">Vout</text>
<text x="181.4" y="178.1">2</text>
<text x="184.9" y="179.8">IN</text>
<text x="198.6" y="179.8">HO</text>
<text x="199.1" y="176.3">VB</text>
<text x="204.9" y="178.1">7</text>
<text x="204.9" y="174.6">8</text>
<text x="181.4" y="181.6">3</text>
<text x="181.4" y="185.1">4</text>
<text x="184.9" y="183.4">SD#</text>
<text x="199.1" y="183.4">VS</text>
<text x="204.9" y="185.1">5</text>
<text x="204.9" y="181.6">6</text>
<text x="527.2" y="182" transform="rotate(-90 527.2 182)">SH2</text>
<text x="184.9" y="186.9">COM</text>
<text x="199.2" y="186.9">LO</text>
<text x="517" y="188.7">2</text>
<text x="521.9" y="190.1">D-</text>
<text x="517" y="192.2">3</text>
<text x="520.7" y="193.6">D+</text>
<text x="527.2" y="206.2" transform="rotate(-90 527.2 206.2)">SH1</text>
<text x="451.3" y="210.2" transform="rotate(-90 451.3 210.2)">3</text>
<text x="452.8" y="214.7" transform="rotate(-90 452.8 214.7)">3</text>
<text x="452.5" y="220.1">2</text>
<text x="457" y="218.7">2</text>
<text x="452.8" y="225.4" transform="rotate(-90 452.8 225.4)">1</text>
<text x="451.3" y="229.8" transform="rotate(-90 451.3 229.8)">1</text>
<text x="80.2" y="235.8">5V</text>
<text x="451.3" y="241.9" transform="rotate(-90 451.3 241.9)">3</text>
<text x="452.5" y="251.8">2</text>
<text x="452.8" y="246.4" transform="rotate(-90 452.8 246.4)">3</text>
<text x="457" y="250.4">2</text>
<text x="79.2" y="252.5" transform="rotate(-90 79.2 252.5)">44</text>
<text x="82.7" y="252.5" transform="rotate(-90 82.7 252.5)">43</text>
<text x="86.2" y="252.5" transform="rotate(-90 86.2 252.5)">42</text>
<text x="89.7" y="252.5" transform="rotate(-90 89.7 252.5)">41</text>
<text x="93.3" y="252.5" transform="rotate(-90 93.3 252.5)">40</text>
<text x="96.8" y="252.5" transform="rotate(-90 96.8 252.5)">39</text>
<text x="100.3" y="252.5" transform="rotate(-90 100.3 252.5)">38</text>
<text x="103.9" y="252.5" transform="rotate(-90 103.9 252.5)">37</text>
<text x="107.4" y="252.5" transform="rotate(-90 107.4 252.5)">36</text>
<text x="110.9" y="252.5" transform="rotate(-90 110.9 252.5)">35</text>
<text x="114.4" y="252.5" transform="rotate(-90 114.4 252.5)">34</text>
<text x="118" y="252.5" transform="rotate(-90 118 252.5)">33</text>
<text x="121.5" y="252.5" transform="rotate(-90 121.5 252.5)">32</text>
<text x="125" y="252.5" transform="rotate(-90 125 252.5)">31</text>
<text x="128.6" y="252.5" transform="rotate(-90 128.6 252.5)">30</text>
<text x="132.1" y="252.5" transform="rotate(-90 132.1 252.5)">29</text>
<text x="135.6" y="252.5" transform="rotate(-90 135.6 252.5)">28</text>
<text x="139.1" y="252.5" transform="rotate(-90 139.1 252.5)">27</text>
<text x="142.7" y="252.5" transform="rotate(-90 142.7 252.5)">26</text>
<text x="146.2" y="252.5" transform="rotate(-90 146.2 252.5)">25</text>
<text x="264.4" y="256" transform="rotate(-90 264.4 256)">1</text>
<text x="324.3" y="256" transform="rotate(-90 324.3 256)">1</text>
<text x="452.8" y="257.1" transform="rotate(-90 452.8 257.1)">1</text>
<text x="80.6" y="261.8" transform="rotate(-90 80.6 261.8)">+5V</text>
<text x="84.1" y="262.3" transform="rotate(-90 84.1 262.3)">GND</text>
<text x="87.6" y="263.8" transform="rotate(-90 87.6 263.8)">+3V3</text>
<text x="91.2" y="263.1" transform="rotate(-90 91.2 263.1)">PB10</text>
<text x="94.7" y="261.1" transform="rotate(-90 94.7 261.1)">PB2</text>
<text x="98.2" y="261.1" transform="rotate(-90 98.2 261.1)">PB1</text>
<text x="101.7" y="261.1" transform="rotate(-90 101.7 261.1)">PB0</text>
<text x="105.3" y="261.1" transform="rotate(-90 105.3 261.1)">PA7</text>
<text x="108.8" y="261.1" transform="rotate(-90 108.8 261.1)">PA6</text>
<text x="112.3" y="261.1" transform="rotate(-90 112.3 261.1)">PA5</text>
<text x="115.9" y="261.1" transform="rotate(-90 115.9 261.1)">PA4</text>
<text x="119.4" y="261.1" transform="rotate(-90 119.4 261.1)">PA3</text>
<text x="122.9" y="261.1" transform="rotate(-90 122.9 261.1)">PA2</text>
<text x="126.4" y="261.1" transform="rotate(-90 126.4 261.1)">PA1</text>
<text x="130" y="261.1" transform="rotate(-90 130 261.1)">PA0</text>
<text x="133.5" y="261.3" transform="rotate(-90 133.5 261.3)">RST</text>
<text x="137" y="263.2" transform="rotate(-90 137 263.2)">PC15</text>
<text x="140.5" y="263.2" transform="rotate(-90 140.5 263.2)">PC14</text>
<text x="144.1" y="263.2" transform="rotate(-90 144.1 263.2)">PC13</text>
<text x="147.6" y="262.5" transform="rotate(-90 147.6 262.5)">VBat</text>
<text x="149.1" y="262.4">GND</text>
<text x="158.9" y="261">24</text>
<text x="265.8" y="260.5" transform="rotate(-90 265.8 260.5)">1</text>
<text x="325.8" y="260.5" transform="rotate(-90 325.8 260.5)">1</text>
<text x="451.3" y="261.6" transform="rotate(-90 451.3 261.6)">1</text>
<text x="149.8" y="265.9">SCK</text>
<text x="150.1" y="269.5">DIO</text>
<text x="158.9" y="268">22</text>
<text x="158.9" y="264.5">23</text>
<text x="257.4" y="264.5">2</text>
<text x="261.9" y="265.9">2</text>
<text x="317.4" y="264.5">2</text>
<text x="321.9" y="265.9">2</text>
<text x="147.6" y="273">+3V3</text>
<text x="158.9" y="271.6">21</text>
<text x="264.4" y="275.7" transform="rotate(-90 264.4 275.7)">3</text>
<text x="265.8" y="271.2" transform="rotate(-90 265.8 271.2)">3</text>
<text x="324.3" y="275.7" transform="rotate(-90 324.3 275.7)">3</text>
<text x="325.8" y="271.2" transform="rotate(-90 325.8 271.2)">3</text>
<text x="80.6" y="278.3" transform="rotate(-90 80.6 278.3)">PB12</text>
<text x="84.1" y="278.3" transform="rotate(-90 84.1 278.3)">PB13</text>
<text x="87.6" y="278.3" transform="rotate(-90 87.6 278.3)">PB14</text>
<text x="91.2" y="278.3" transform="rotate(-90 91.2 278.3)">PB15</text>
<text x="94.7" y="278.3" transform="rotate(-90 94.7 278.3)">PA8</text>
<text x="98.2" y="278.3" transform="rotate(-90 98.2 278.3)">PA9</text>
<text x="101.7" y="278.3" transform="rotate(-90 101.7 278.3)">PA10</text>
<text x="105.3" y="278.3" transform="rotate(-90 105.3 278.3)">PA11</text>
<text x="108.8" y="278.3" transform="rotate(-90 108.8 278.3)">PA12</text>
<text x="112.3" y="278.3" transform="rotate(-90 112.3 278.3)">PA15</text>
<text x="115.9" y="278.3" transform="rotate(-90 115.9 278.3)">PB3</text>
<text x="119.4" y="278.3" transform="rotate(-90 119.4 278.3)">PB4</text>
<text x="122.9" y="278.3" transform="rotate(-90 122.9 278.3)">PB5</text>
<text x="126.4" y="278.3" transform="rotate(-90 126.4 278.3)">PB6</text>
<text x="130" y="278.3" transform="rotate(-90 130 278.3)">PB7</text>
<text x="133.5" y="278.3" transform="rotate(-90 133.5 278.3)">PB8</text>
<text x="137" y="278.3" transform="rotate(-90 137 278.3)">PB9</text>
<text x="140.5" y="278.3" transform="rotate(-90 140.5 278.3)">+5V</text>
<text x="144.1" y="278.3" transform="rotate(-90 144.1 278.3)">GND</text>
<text x="147.6" y="278.3" transform="rotate(-90 147.6 278.3)">+3V3</text>
<text x="79.2" y="282.8" transform="rotate(-90 79.2 282.8)">1</text>
<text x="82.7" y="282.8" transform="rotate(-90 82.7 282.8)">2</text>
<text x="86.2" y="282.8" transform="rotate(-90 86.2 282.8)">3</text>
<text x="89.7" y="282.8" transform="rotate(-90 89.7 282.8)">4</text>
<text x="93.3" y="282.8" transform="rotate(-90 93.3 282.8)">5</text>
<text x="96.8" y="282.8" transform="rotate(-90 96.8 282.8)">6</text>
<text x="100.3" y="282.8" transform="rotate(-90 100.3 282.8)">7</text>
<text x="103.9" y="282.8" transform="rotate(-90 103.9 282.8)">8</text>
<text x="107.4" y="282.8" transform="rotate(-90 107.4 282.8)">9</text>
<text x="110.9" y="284.8" transform="rotate(-90 110.9 284.8)">10</text>
<text x="114.4" y="284.8" transform="rotate(-90 114.4 284.8)">11</text>
<text x="118" y="284.8" transform="rotate(-90 118 284.8)">12</text>
<text x="121.5" y="284.8" transform="rotate(-90 121.5 284.8)">13</text>
<text x="125" y="284.8" transform="rotate(-90 125 284.8)">14</text>
<text x="128.6" y="284.8" transform="rotate(-90 128.6 284.8)">15</text>
<text x="132.1" y="284.8" transform="rotate(-90 132.1 284.8)">16</text>
<text x="135.6" y="284.8" transform="rotate(-90 135.6 284.8)">17</text>
<text x="139.1" y="284.8" transform="rotate(-90 139.1 284.8)">18</text>
<text x="142.7" y="284.8" transform="rotate(-90 142.7 284.8)">19</text>
<text x="146.2" y="284.8" transform="rotate(-90 146.2 284.8)">20</text>
<text x="154.3" y="285.2">3V3</text>
</g>
<g font-size="3.2" fill="#f00">
<text x="181.4" y="102.2">1</text>
<text x="184.9" y="104">VCC</text>
<text x="181.4" y="174.6">1</text>
<text x="184.9" y="176.3">VCC</text>
<text x="517" y="185.1">1</text>
<text x="522.7" y="186.5">VCC</text>
</g>
<g font-size="3.2">
<text x="332.8" y="113.4" transform="rotate(-90 332.8 113.4)">1</text>
<text x="336.3" y="113.4" transform="rotate(-90 336.3 113.4)">2</text>
<text x="339.9" y="113.4" transform="rotate(-90 339.9 113.4)">3</text>
<text x="115.6" y="117.8">2</text>
<text x="115.6" y="121.3">1</text>
<text x="366.1" y="138.9">1</text>
<text x="366.1" y="142.5">2</text>
<text x="387.2" y="138.9">1</text>
<text x="387.2" y="142.5">2</text>
<text x="408.4" y="138.9">1</text>
<text x="408.4" y="142.5">2</text>
<text x="443.6" y="147.7">1</text>
<text x="443.6" y="151.3">2</text>
<text x="544.5" y="165.4" transform="rotate(-90 544.5 165.4)">1</text>
<text x="548" y="165.4" transform="rotate(-90 548 165.4)">2</text>
<text x="332.8" y="185.7" transform="rotate(-90 332.8 185.7)">1</text>
<text x="336.3" y="185.7" transform="rotate(-90 336.3 185.7)">2</text>
<text x="339.9" y="185.7" transform="rotate(-90 339.9 185.7)">3</text>
<text x="366.1" y="188.3">1</text>
<text x="366.1" y="191.8">2</text>
<text x="387.2" y="188.3">1</text>
<text x="387.2" y="191.8">2</text>
<text x="408.4" y="188.3">1</text>
<text x="408.4" y="191.8">2</text>
<text x="477.2" y="191.8">1</text>
<text x="477.2" y="195.4">2</text>
<text x="517" y="195.7">4</text>
<text x="522" y="197.1">GND</text>
<text x="544.5" y="211.2" transform="rotate(-90 544.5 211.2)">1</text>
<text x="548" y="211.2" transform="rotate(-90 548 211.2)">2</text>
<text x="43.6" y="222.2">1</text>
<text x="48.8" y="223.6">IN</text>
<text x="61.1" y="223.6">OUT</text>
<text x="71" y="222.2">3</text>
<text x="58" y="233.7" transform="rotate(-90 58 233.7)">2</text>
<text x="207.3" y="281.8">1</text>
<text x="207.3" y="278.3">2</text>
</g>
</svg>
